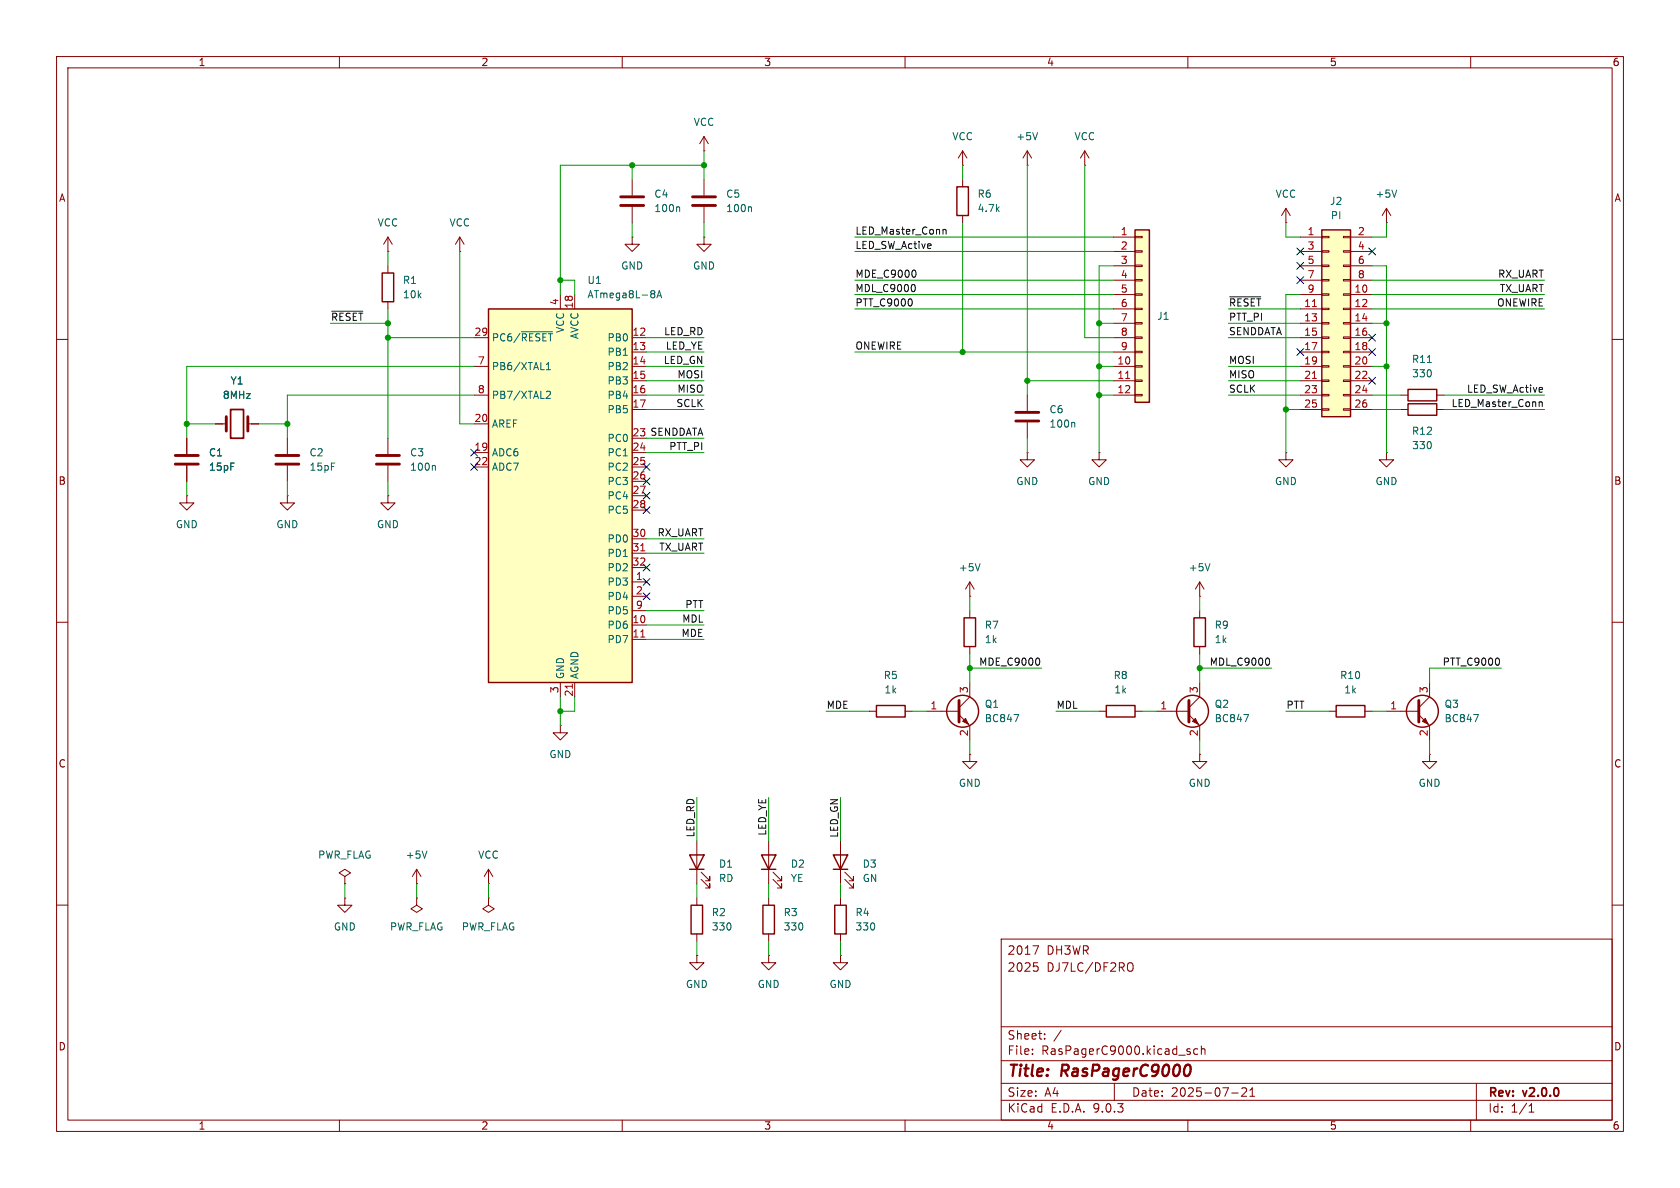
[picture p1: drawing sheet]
<svg xmlns="http://www.w3.org/2000/svg" width="297mm" height="210mm" viewBox="0 0 297 210" stroke-linecap="round" stroke-linejoin="round" font-family="sans-serif">
<g fill="none" stroke="#840000" stroke-width=".18">
<path d="M10 10h277v190h-277zM12 12h273v186h-273zM60 10v2M110 10v2M160 10v2M210 10v2M260 10v2M124.5 26.7h.1M124.5 24.1l-.8 1.3M124.5 24.1l.7 1.3M124.5 24.1v2.6M10 60h2"/>
<path d="M285 60h2M10 110h2M285 110h2M10 160h2M177 166h108v32h-108zM182.6 167.2h1l-.6 1.5M182.7 170.2h.8M183.2 170.8l.3 .3v.3l-.3 .3M199.7 170.2a.5 .5 0 0 1 .6 .5v.5a.5 .5 0 0 1-.6 .5M285 160h2M60 198v2M110 198v2"/>
<path d="M160 198v2M177 194.5h108M177 191.5h108M177 187.5h108M177 181.5h108M182.5 186.3v.1M182.5 185.5v.1M184.7 183.6v.1M184.7 182.8v.1M187.6 182.1l-1.3 2M197 191.5v3M209.9 185.8l.5 .2 .1 .1-.1 .2-.4 .1"/>
<path d="M209.9 185.5h.5M210 198v2M211.7 185.5l-.4-.1-.3 .3v.4l.2 .2h.5M212.4 185.5l.2-.1 .4 .1v.9M212.4 184.9v1.5M217.7 193.2h1.2M219.5 192.4l.6-.1 .2 .1 .1 .3-.9 1.1h.9M221 193.8h.8M221 192.7l.4-.4v1.5M260 198v2M261 191.5v6.5M270.3 196.6h.9"/>
<path d="M270.3 195.5l.4-.4v1.5"/>
</g>
<path d="M209.7 188.3a.44 .44 0 0 1 .8 .3 1.15 1.15 0 0 1-.8 1.6" fill="none" stroke="#840000" stroke-width=".4"/>
<path d="M233.7 40.6h5.1v33.1h-5.1z" fill="#ffffc2"/>
<g fill="none" stroke="#840000" stroke-width=".25">
<path d="M233.7 40.6h5.1v33.1h-5.1zM248.9 68.8h5.1v2.1h-5.1zM170.4 109.2h2.1v5.1h-2.1zM211.1 109.2h2v5.1h-2zM154.9 124.7h5.1v2h-5.1zM236.2 124.7h5.1v2h-5.1zM121.9 151.1h2.6l-1.3 2.6zM121.9 153.7h2.6M134.6 151.1h2.6l-1.3 2.6zM134.6 153.7h2.6M122.2 160h2v5.1h-2zM134.9 160h2v5.1h-2z"/>
<path d="M147.6 160h2v5.1h-2z"/>
<circle cx="251.5" cy="125.7" r="2.82"/>
</g>
<g fill="none" stroke="#840000" stroke-width=".18">
<path d="M111.8 31.8v2.7M111.8 36.6v2.8M124.5 31.8v2.7M124.5 36.6v2.8M170.2 29.2h.1M170.2 26.7l-.8 1.2M170.2 26.7l.7 1.2M170.2 26.7v2.5M181.6 29.2h.1M181.6 26.7l-.8 1.2M181.6 26.7l.8 1.2M181.6 26.7v2.5"/>
<path d="M245.1 39.4h.1M245.1 36.8l-.8 1.3M245.1 36.8l.8 1.3M245.1 36.8v2.6M81.3 44.5h.1M81.3 41.9l-.8 1.3M81.3 41.9l.7 1.3M81.3 41.9v2.6M111.8 41.9v1.3h1.2l-1.2 1.3-1.3-1.3h1.3M111.8 41.9h.1M124.5 41.9v1.3h1.2l-1.2 1.3-1.3-1.3h1.3M124.5 41.9h.1"/>
<path d="M229.9 41.9h3.8M229.9 44.5h3.8M229.9 47h3.8M229.9 49.5h3.8M229.9 52.1h3.8M229.9 54.6h3.8M229.9 57.2h3.8M229.9 59.7h3.8M233.7 41.8h1.2v.2h-1.2zM233.7 44.3h1.2v.3h-1.2zM233.7 46.9h1.2v.2h-1.2zM233.7 49.4h1.2v.3h-1.2z"/>
<path d="M233.7 51.9h1.2v.3h-1.2zM233.7 54.5h1.2v.2h-1.2zM233.7 57h1.2v.3h-1.2zM233.7 59.6h1.2v.2h-1.2zM237.5 41.8h1.3v.2h-1.3zM237.5 44.3h1.3v.3h-1.3zM237.5 46.9h1.3v.2h-1.3zM237.5 49.4h1.3v.3h-1.3zM237.5 51.9h1.3v.3h-1.3zM237.5 54.5h1.3v.2h-1.3zM237.5 57h1.3v.3h-1.3zM237.5 59.6h1.3v.2h-1.3z"/>
<path d="M238.8 41.9h3.8M238.8 44.5h3.8M238.8 47h3.8M238.8 49.5h3.8M238.8 52.1h3.8M238.8 54.6h3.8M238.8 57.2h3.8M238.8 59.7h3.8M33 77.5v2.8M229.9 62.2h3.8M229.9 64.8h3.8M229.9 67.3h3.8"/>
<path d="M229.9 69.9h3.8M229.9 72.4h3.8M233.7 62.1h1.2v.3h-1.2zM233.7 64.6h1.2v.3h-1.2zM233.7 67.2h1.2v.2h-1.2zM233.7 69.7h1.2v.3h-1.2zM233.7 72.3h1.2v.2h-1.2zM237.5 62.1h1.3v.3h-1.3zM237.5 64.6h1.3v.3h-1.3zM237.5 67.2h1.3v.2h-1.3zM237.5 69.7h1.3v.3h-1.3zM237.5 72.3h1.3v.2h-1.3z"/>
<path d="M238.8 62.2h3.8M238.8 64.8h3.8M238.8 67.3h3.8M238.8 69.9h3.8M238.8 72.4h3.8M247.6 69.9h1.3M254 69.9h1.3M33 87.6v1.3h1.3l-1.3 1.3-1.3-1.3h1.3M33 87.6h.1M33 82.3v2.8M50.8 87.6v1.3h1.3l-1.3 1.3-1.3-1.3h1.3M50.8 87.6h.1"/>
<path d="M68.6 87.6v1.3h1.2l-1.2 1.3-1.3-1.3h1.3M68.6 87.6h.1M227.3 80v1.3h1.3l-1.3 1.3-1.2-1.3h1.2M227.3 80h.1M171.4 105.4h.1M171.4 102.9l-.7 1.2M171.4 102.9l.8 1.2M171.4 102.9v2.5M171.4 108v1.2M171.4 114.3v1.3M212.1 108v1.2M212.1 114.3v1.3"/>
<path d="M99.1 128.3v1.2h1.2l-1.2 1.3-1.3-1.3h1.3M99.1 128.3h.1M153.7 125.7h1.2M160 125.7h1.3M234.9 125.7h1.3M241.3 125.7h1.3M245.1 125.7h5.7M250.8 126.4l1.9 1.9v2.5M252.7 133.4v1.2h1.3l-1.3 1.3-1.2-1.3h1.2M252.7 133.4h.1M252.7 120.7v2.5l-1.9 1.9M61 154.9l1-.6-1-.6-1.1 .6 1.1 .6v1.3"/>
<path d="M61 156.2h.1M61 158.8v1.2h1.2l-1.2 1.3-1.3-1.3h1.3M61 158.8h.1M73.7 156.2h.1M73.7 158.8v1.2l1 .7-1 .6-1.1-.6 1.1-.7M73.7 158.8h.1M73.7 153.7l-.8 1.2M73.7 153.7l.7 1.2M73.7 153.7v2.5M86.4 158.8v1.2l1 .7-1 .6-1.1-.6 1.1-.7M86.4 158.8h.1M86.4 156.2h.1"/>
<path d="M86.4 153.7l-.8 1.2M86.4 153.7l.7 1.2M86.4 153.7v2.5M123.2 148.6v7.6M123.2 158.8v1.2M124 155.4l1.5 1.6v-.8v.8h-.8M124 154.2l1.5 1.5v-.8v.8h-.8M135.9 148.6v7.6M135.9 158.8v1.2M136.7 155.4l1.5 1.6v-.8v.8h-.8M136.7 154.2l1.5 1.5v-.8v.8h-.8M148.6 158.8v1.2"/>
<path d="M123.2 168.9v1.3h1.3l-1.3 1.3-1.3-1.3h1.3M123.2 168.9h.1M123.2 165.1v1.3M135.9 168.9v1.3h1.3l-1.3 1.3-1.3-1.3h1.3M135.9 168.9h.1M135.9 165.1v1.3M148.6 168.9v1.3h1.3l-1.3 1.3-1.3-1.3h1.3M148.6 168.9h.1M148.6 165.1v1.3"/>
</g>
<path d="M232 54.2h.7M232 66.9h.7" fill="none" stroke="#a90000" stroke-width=".18"/>
<path d="M120 36.6l.2 .1v.7M132.7 36.6l.2 .1v.7M183.4 23.4l-.4 1.3M246.9 33.6l-.4 1.3M252.3 64.1h.8M173.3 99.6l-.5 1.3M260.5 126.3h.9l-.6 1.3M75.5 150.4l-.4 1.3" fill="none" stroke="#006464" stroke-width=".18"/>
<path d="M109.7 34.8h4.1M109.7 36.3h4.1M122.4 34.8h4.1M122.4 36.3h4.1M31 80.5h4.1M31 82h4.1M250.8 123.8v3.8" fill="none" stroke="#840000" stroke-width=".51"/>
<path d="M251.5 127.5l.5-.5 .5 1z" fill="#840000" stroke="#840000" stroke-width=".18"/>
<path d="M86.4 54.6h25.4v66.1h-25.4z" fill="#ffffc2"/>
<g fill="none" stroke="#840000" stroke-width=".25">
<path d="M86.4 54.6h25.4v66.1h-25.4zM195.6 124.7h5.1v2h-5.1zM147.3 151.1h2.6l-1.3 2.6zM147.3 153.7h2.6"/>
<circle cx="210.8" cy="125.7" r="2.82"/>
</g>
<g fill="none" stroke="#840000" stroke-width=".18">
<path d="M83.8 59.7h2.6M99.1 52.1v2.5M101.6 52.1v2.5M111.8 59.7h2.5M38.1 74.9h1.9M43.8 74.9h1.9M83.8 64.8h2.6M83.8 69.9h2.6M83.8 74.9h2.6M111.8 64.8h2.5M111.8 69.9h2.5M111.8 62.2h2.5"/>
<path d="M111.8 67.3h2.5M111.8 72.4h2.5M181.6 69.9v2.7M181.6 74.7v2.8M83.8 80h2.6M83.8 82.6h2.6M111.8 80h2.5M111.8 82.6h2.5M111.8 85.1h2.5M111.8 87.6h2.5M111.8 90.2h2.5M111.8 95.3h2.5"/>
<path d="M111.8 97.8h2.5M111.8 100.3h2.5M111.8 102.9h2.5M111.8 105.4h2.5M111.8 108h2.5M111.8 110.5h2.5M111.8 113h2.5M99.1 120.7v2.5M101.6 120.7v2.5M194.3 125.7h1.3M200.7 125.7h1.2M204.5 125.7h5.7"/>
<path d="M210.2 126.4l1.9 1.9v2.5M212.1 133.4v1.2h1.3l-1.3 1.3-1.3-1.3h1.3M212.1 133.4h.1M212.1 120.7v2.5l-1.9 1.9M148.6 148.6v7.6M149.4 155.4l1.5 1.6v-.8v.8h-.8M149.4 154.2l1.5 1.5v-.8v.8h-.8"/>
</g>
<path d="M92.2 58.6h5.5M115.7 51.5v.3M115.7 52v.5M116.1 52.6l.5-1.2 .4 1.2M116.3 52.3h.6M96.6 65.3h.7M96.6 64.4l.3-.3v1.2M96.6 69.3l.5-.1 .2 .3-.8 .9h.8M189.8 74.7l.2 .1v.7M219.9 126.3h.8l-.5 1.3" fill="none" stroke="#006464" stroke-width=".18"/>
<path d="M113.3 97.4h.7M113.3 112.6h.7M101.2 121v.7" fill="none" stroke="#a90000" stroke-width=".18"/>
<path d="M40 73.7v2.5M43.8 73.7v2.5M179.6 72.9h4M179.6 74.4h4M210.2 123.8v3.8" fill="none" stroke="#840000" stroke-width=".51"/>
<path d="M40.8 72.4h2.3v5.1h-2.3z" fill="none" stroke="#840000" stroke-width=".3"/>
<path d="M210.8 127.5l.5-.5 .5 1z" fill="#840000" stroke="#840000" stroke-width=".18"/>
<path d="M200.7 40.6h2.5v30.5h-2.5z" fill="#ffffc2"/>
<g fill="none" stroke="#840000" stroke-width=".25">
<path d="M169.2 33h2v5.1h-2zM67.6 48.3h2v5h-2zM200.7 40.6h2.5v30.5h-2.5zM248.9 71.4h5.1v2h-5.1z"/>
<circle cx="170.2" cy="125.7" r="2.82"/>
</g>
<g fill="none" stroke="#840000" stroke-width=".18">
<path d="M170.2 31.8v1.2M170.2 38.1v1.3M191.8 29.2h.1M191.8 26.7l-.8 1.2M191.8 26.7l.7 1.2M191.8 26.7v2.5M227.3 39.4h.1M227.3 36.8l-.7 1.3M227.3 36.8l.8 1.3M227.3 36.8v2.6M68.6 44.5h.1M68.6 41.9v2.6"/>
<path d="M68.6 47v1.3M68.6 53.3v1.3M68.6 41.9l-.8 1.3M68.6 41.9l.7 1.3M196.8 41.9h3.9M196.8 44.5h3.9M196.8 47h3.9M196.8 49.5h3.9M196.8 52.1h3.9M196.8 54.6h3.9M196.8 57.2h3.9M196.8 59.7h3.9"/>
<path d="M200.7 41.8h1.2v.2h-1.2zM200.7 44.3h1.2v.3h-1.2zM200.7 46.9h1.2v.2h-1.2zM200.7 49.4h1.2v.3h-1.2zM200.7 51.9h1.2v.3h-1.2zM200.7 54.5h1.2v.2h-1.2zM200.7 57h1.2v.3h-1.2zM200.7 59.6h1.2v.2h-1.2zM33 77.5v2.8M38.1 74.9h1.3M44.4 74.9h1.3M50.8 77.5v2.8"/>
<path d="M68.6 77.5v2.8M196.8 62.2h3.9M196.8 64.8h3.9M196.8 67.3h3.9M196.8 69.9h3.9M200.7 62.1h1.2v.3h-1.2zM200.7 64.6h1.2v.3h-1.2zM200.7 67.2h1.2v.2h-1.2zM200.7 69.7h1.2v.3h-1.2zM247.6 72.4h1.3M254 72.4h1.3M33 82.3v2.8"/>
<path d="M50.8 82.3v2.8M68.6 82.3v2.8M181.6 80v1.3h1.3l-1.3 1.3-1.3-1.3h1.3M181.6 80h.1M194.3 80v1.3h1.3l-1.3 1.3-1.3-1.3h1.3M194.3 80h.1M245.1 80v1.3h1.3l-1.3 1.3-1.3-1.3h1.3M245.1 80h.1M212.1 105.4h.1M212.1 102.9l-.8 1.2M212.1 102.9l.8 1.2M212.1 102.9v2.5"/>
<path d="M163.8 125.7h5.7M169.5 126.4l1.9 1.9v2.5M171.4 133.4v1.2h1.3l-1.3 1.3-1.2-1.3h1.2M171.4 133.4h.1M171.4 120.7v2.5l-1.9 1.9"/>
</g>
<path d="M199 66.9h.7" fill="none" stroke="#a90000" stroke-width=".18"/>
<path d="M48.8 80.5h4M48.8 82h4M66.5 80.5h4.1M66.5 82h4.1M169.5 123.8v3.8" fill="none" stroke="#840000" stroke-width=".51"/>
<path d="M76.8 82.3l.2 .2v.6M213.9 99.6l-.4 1.3M179.2 126.3h.9l-.6 1.3" fill="none" stroke="#006464" stroke-width=".18"/>
<path d="M170.2 127.5l.5-.5 .5 1z" fill="#840000" stroke="#840000" stroke-width=".18"/>
<path d="M58.6 55h5.5M161.2 53.1v.8M161.5 50.3a.79 .79 0 0 1 0 1.3M161.8 47.8l.1 .4-.1 .8M166.7 40.6v.8M166.7 40.7l.2-.1h.3l.1 .8M217.4 52.5h5.5M272.1 71v.9M272.1 71.2l.2-.2 .3 .1v.8M183.6 116.4l.2 .4-.2 .7M224.1 116.3a.79 .79 0 0 1 0 1.3M265 116.6v.8" fill="none" stroke="#0f0f0f" stroke-width=".18"/>
<g fill="none" stroke="#009600" stroke-width=".18">
<path d="M111.8 29.2v2.6M111.8 39.4v2.5M124.5 29.2h-25.4v22.9M124.5 26.7v5.1M124.5 39.4v2.5M170.2 29.2v2.6M170.2 39.4v22.8M181.6 29.2v40.7M191.8 29.2v30.5h5M227.3 39.4v2.5h2.6M245.1 39.4v2.5h-2.5M58.4 57.2h10.2"/>
<path d="M68.6 44.5v2.5M68.6 54.6v22.9M68.6 59.7h15.2M81.3 44.5v30.4h2.5M99.1 49.5h2.5v2.6M114.3 59.7h10.2M151.1 52.1h45.7M151.1 54.6h45.7M151.1 41.9h45.7M151.1 49.5h45.7M151.1 44.5h45.7M194.3 57.2h2.5"/>
<path d="M196.8 47h-2.5v33M217.2 57.2h12.7M217.2 59.7h12.7M217.2 54.6h12.7M229.9 52.1h-2.6v27.9M242.6 57.2h2.5M242.6 47h2.5v33M242.6 52.1h30.4M242.6 54.6h30.4M242.6 49.5h30.4M33 74.9h5.1M45.7 74.9h5.1"/>
<path d="M83.8 69.9h-33v7.6M83.8 64.8h-50.8v12.7M114.3 72.4h10.2M114.3 69.9h10.2M114.3 64.8h10.2M114.3 67.3h10.2M114.3 62.2h10.2M114.3 77.5h10.2M151.1 62.2h45.7M181.6 67.3h15.2M181.6 77.5v2.5M194.3 69.9h2.5"/>
<path d="M194.3 64.8h2.5M217.2 69.9h12.7M217.2 64.8h12.7M217.2 67.3h12.7M227.3 72.4h2.6M242.6 72.4h5M242.6 69.9h5M242.6 64.8h2.5M255.3 72.4h17.7M255.3 69.9h17.7M33 85.1v2.5M50.8 85.1v2.5"/>
<path d="M68.6 85.1v2.5M114.3 95.3h10.2M114.3 80h10.2M114.3 97.8h10.2M114.3 113h10.2M114.3 108h10.2M114.3 110.5h10.2M171.4 118.1h12.7M171.4 105.4v2.6M171.4 115.6v5.1M212.1 118.1h12.7M212.1 105.4v2.6"/>
<path d="M212.1 115.6v5.1M265.4 118.1h-12.7v2.6M99.1 123.2v5.1M101.6 123.2v2.5h-2.5M146 125.7h7.7M161.3 125.7h2.5M171.4 130.8v2.6M186.7 125.7h7.6M201.9 125.7h2.6M212.1 130.8v2.6M227.3 125.7h7.6M242.6 125.7h2.5"/>
<path d="M252.7 130.8v2.6M61 156.2v2.6M73.7 156.2v2.6M86.4 156.2v2.6M123.2 141v7.6M123.2 156.2v2.6M135.9 141v7.6M135.9 156.2v2.6M148.6 141v7.6M148.6 156.2v2.6M123.2 166.4v2.5M135.9 166.4v2.5"/>
<path d="M148.6 166.4v2.5"/>
</g>
<g fill="none" stroke="#000084" stroke-width=".18">
<path d="M229.3 43.8l1.2 1.3M229.3 46.4l1.2 1.2M229.3 48.9l1.2 1.2M230.5 43.8l-1.2 1.3M230.5 46.4l-1.2 1.2M230.5 48.9l-1.2 1.2M242 59.1l1.2 1.2M242 43.8l1.2 1.3M243.2 59.1l-1.2 1.2M243.2 43.8l-1.2 1.3M83.2 79.4l1.2 1.2M84.4 79.4l-1.2 1.2"/>
<path d="M229.3 61.6l1.2 1.2M230.5 61.6l-1.2 1.2M242 66.7l1.2 1.2M242 61.6l1.2 1.2M243.2 66.7l-1.2 1.2M243.2 61.6l-1.2 1.2M83.2 81.9l1.2 1.3M84.4 81.9l-1.2 1.3M113.7 84.5l1.2 1.2M113.7 99.7l1.2 1.2M113.7 81.9l1.2 1.3M113.7 87l1.2 1.2"/>
<path d="M113.7 89.6l1.2 1.2M114.9 84.5l-1.2 1.2M114.9 99.7l-1.2 1.2M114.9 81.9l-1.2 1.3M114.9 87l-1.2 1.2M114.9 89.6l-1.2 1.2M113.7 104.8l1.2 1.2M113.7 102.3l1.2 1.2M114.9 104.8l-1.2 1.2M114.9 102.3l-1.2 1.2"/>
</g>
<g fill="#009600" stroke="#009600" stroke-width=".18">
<circle cx="170.2" cy="62.2" r=".46"/>
<circle cx="111.8" cy="29.2" r=".46"/>
<circle cx="99.1" cy="49.5" r=".46"/>
<circle cx="124.5" cy="29.2" r=".46"/>
<circle cx="171.4" cy="118.1" r=".46"/>
<circle cx="212.1" cy="118.1" r=".46"/>
<circle cx="245.1" cy="57.2" r=".46"/>
<circle cx="245.1" cy="64.8" r=".46"/>
<circle cx="227.3" cy="72.4" r=".46"/>
<circle cx="50.8" cy="74.9" r=".46"/>
<circle cx="68.6" cy="57.2" r=".46"/>
<circle cx="33" cy="74.9" r=".46"/>
<circle cx="68.6" cy="59.7" r=".46"/>
<circle cx="99.1" cy="125.7" r=".46"/>
<circle cx="194.3" cy="69.9" r=".46"/>
<circle cx="181.6" cy="67.3" r=".46"/>
<circle cx="194.3" cy="64.8" r=".46"/>
<circle cx="194.3" cy="57.2" r=".46"/>
</g>
<g font-size="2.8" fill="#840000">
<text x="178" y="190.9">Title:</text>
<text x="187.7" y="190.9">RasPagerC9000</text>
</g>
<g font-size="2.1" fill="#840000">
<text x="178" y="172">2025</text>
<text x="178" y="169">2017</text>
<text x="185" y="172">DJ7LC/DF2RO</text>
<text x="185" y="169">DH3WR</text>
<text x="178" y="184">Sheet:</text>
<text x="178" y="186.7">File:</text>
<text x="184.1" y="186.7">RasPagerC9000.kicad_sch</text>
<text x="178" y="196.9">KiCad</text>
<text x="178" y="194.1">Size:</text>
<text x="184.7" y="194.1">A4</text>
<text x="185.7" y="196.9">E.D.A.</text>
<text x="193.3" y="196.9">9.0.3</text>
<text x="200" y="194.1">Date:</text>
<text x="207" y="194.1">2025-07-21</text>
<text x="263" y="194.3">Rev:</text>
<text x="263" y="196.9">Id:</text>
<text x="267.1" y="196.9">1/1</text>
<text x="269.4" y="194.3">v2.0.0</text>
</g>
<g font-size="1.8" fill="#840000">
<text x="35" y="11.9">1</text>
<text x="85" y="11.9">2</text>
<text x="135" y="11.9">3</text>
<text x="185" y="11.9">4</text>
<text x="235" y="11.9">5</text>
<text x="285" y="11.9">6</text>
<text x="10.3" y="35.9">A</text>
<text x="285.3" y="35.9">A</text>
<text x="10.3" y="85.9">B</text>
<text x="285.3" y="85.9">B</text>
<text x="10.3" y="135.9">C</text>
<text x="285.3" y="135.9">C</text>
<text x="10.3" y="185.9">D</text>
<text x="285.3" y="185.9">D</text>
<text x="35" y="199.9">1</text>
<text x="85" y="199.9">2</text>
<text x="135" y="199.9">3</text>
<text x="185" y="199.9">4</text>
<text x="235" y="199.9">5</text>
<text x="285" y="199.9">6</text>
</g>
<g font-size="1.8" fill="#006464">
<text x="122.5" y="22.5">VCC</text>
<text x="168.3" y="25">VCC</text>
<text x="179.6" y="25">+5V</text>
<text x="189.9" y="25">VCC</text>
<text x="115.6" y="35.2">C4</text>
<text x="128.3" y="35.2">C5</text>
<text x="172.7" y="35.2">R6</text>
<text x="225.4" y="35.2">VCC</text>
<text x="243.1" y="35.2">+5V</text>
<text x="66.7" y="40.2">VCC</text>
<text x="79.4" y="40.2">VCC</text>
<text x="115.6" y="37.7">100n</text>
<text x="128.3" y="37.7">100n</text>
<text x="172.7" y="37.7">4.7k</text>
<text x="235" y="36.4">J2</text>
<text x="235.2" y="39">PI</text>
<text x="109.7" y="47.9">GND</text>
<text x="122.4" y="47.9">GND</text>
<text x="71.1" y="50.4">R1</text>
<text x="71.1" y="52.9">10k</text>
<text x="103.8" y="50.4">U1</text>
<text x="103.8" y="52.9">ATmega8L-8A</text>
<text x="99.9" y="58.9" transform="rotate(-90 99.9 58.9)">VCC</text>
<text x="204.5" y="56.7">J1</text>
<text x="86.9" y="60.6">PC6/~{RESET}</text>
<text x="86.9" y="65.6">PB6/XTAL1</text>
<text x="102.5" y="60" transform="rotate(-90 102.5 60)">AVCC</text>
<text x="107.3" y="60.6">PB0</text>
<text x="107.3" y="63.1">PB1</text>
<text x="107.3" y="65.6">PB2</text>
<text x="249.5" y="64.4">R11</text>
<text x="39.3" y="70.7">8MHz</text>
<text x="40.7" y="68.2">Y1</text>
<text x="86.9" y="70.7">PB7/XTAL2</text>
<text x="107.3" y="68.2">PB3</text>
<text x="107.3" y="70.7">PB4</text>
<text x="249.5" y="66.9">330</text>
<text x="86.9" y="75.8">AREF</text>
<text x="107.3" y="73.3">PB5</text>
<text x="185.4" y="73.3">C6</text>
<text x="185.4" y="75.8">100n</text>
<text x="249.5" y="77.1">R12</text>
<text x="36.8" y="80.9">C1</text>
<text x="36.8" y="83.4">15pF</text>
<text x="54.6" y="80.9">C2</text>
<text x="54.6" y="83.4">15pF</text>
<text x="72.4" y="80.9">C3</text>
<text x="72.4" y="83.4">100n</text>
<text x="86.9" y="80.9">ADC6</text>
<text x="86.9" y="83.4">ADC7</text>
<text x="107.3" y="78.3">PC0</text>
<text x="107.3" y="80.9">PC1</text>
<text x="107.3" y="83.4">PC2</text>
<text x="249.5" y="79.6">330</text>
<text x="107.3" y="86">PC3</text>
<text x="107.3" y="88.5">PC4</text>
<text x="179.6" y="86">GND</text>
<text x="192.3" y="86">GND</text>
<text x="225.3" y="86">GND</text>
<text x="243.1" y="86">GND</text>
<text x="31" y="93.6">GND</text>
<text x="48.8" y="93.6">GND</text>
<text x="66.5" y="93.6">GND</text>
<text x="107.3" y="91">PC5</text>
<text x="107.3" y="96.1">PD0</text>
<text x="107.3" y="98.7">PD1</text>
<text x="107.3" y="101.2">PD2</text>
<text x="169.4" y="101.2">+5V</text>
<text x="210.1" y="101.2">+5V</text>
<text x="107.3" y="103.7">PD3</text>
<text x="107.3" y="106.3">PD4</text>
<text x="107.3" y="108.8">PD5</text>
<text x="107.3" y="111.4">PD6</text>
<text x="107.3" y="113.9">PD7</text>
<text x="174" y="111.4">R7</text>
<text x="174" y="113.9">1k</text>
<text x="214.6" y="111.4">R9</text>
<text x="214.6" y="113.9">1k</text>
<text x="99.9" y="120.1" transform="rotate(-90 99.9 120.1)">GND</text>
<text x="102.5" y="120.1" transform="rotate(-90 102.5 120.1)">AGND</text>
<text x="156.1" y="120.2">R5</text>
<text x="156.3" y="122.8">1k</text>
<text x="174" y="125.3">Q1</text>
<text x="196.8" y="120.2">R8</text>
<text x="196.9" y="122.8">1k</text>
<text x="214.6" y="125.3">Q2</text>
<text x="236.8" y="120.2">R10</text>
<text x="237.5" y="122.8">1k</text>
<text x="255.3" y="125.3">Q3</text>
<text x="174" y="127.9">BC847</text>
<text x="214.6" y="127.9">BC847</text>
<text x="255.3" y="127.9">BC847</text>
<text x="97" y="134.2">GND</text>
<text x="169.4" y="139.3">GND</text>
<text x="210.1" y="139.3">GND</text>
<text x="250.7" y="139.3">GND</text>
<text x="56.1" y="152">PWR_FLAG</text>
<text x="71.6" y="152">+5V</text>
<text x="84.4" y="152">VCC</text>
<text x="127" y="153.6">D1</text>
<text x="139.7" y="153.6">D2</text>
<text x="152.4" y="153.6">D3</text>
<text x="127" y="156.1">RD</text>
<text x="139.7" y="156.1">YE</text>
<text x="152.4" y="156.1">GN</text>
<text x="58.9" y="164.7">GND</text>
<text x="68.8" y="164.7">PWR_FLAG</text>
<text x="81.5" y="164.7">PWR_FLAG</text>
<text x="125.7" y="162.2">R2</text>
<text x="125.7" y="164.7">330</text>
<text x="138.4" y="162.2">R3</text>
<text x="138.4" y="164.7">330</text>
<text x="151.1" y="162.2">R4</text>
<text x="151.1" y="164.7">330</text>
<text x="121.2" y="174.9">GND</text>
<text x="133.9" y="174.9">GND</text>
<text x="146.6" y="174.9">GND</text>
</g>
<g font-size="1.8" fill="#0f0f0f">
<text x="151.1" y="41.6">LED_Master_Conn</text>
<text x="151.1" y="44.1">LED_SW_Active</text>
<text x="151.1" y="51.7">MDL_C9000</text>
<text x="151.1" y="49.2">MDE_C9000</text>
<text x="264.7" y="49.2">RX_UART</text>
<text x="265" y="51.7">TX_UART</text>
<text x="58.4" y="56.8">~{RESET}</text>
<text x="117.3" y="59.3">LED_RD</text>
<text x="151.1" y="54.3">PTT_C9000</text>
<text x="217.2" y="56.8">PTT_PI</text>
<text x="217.2" y="54.3">~{RESET}</text>
<text x="217.2" y="59.3">SENDDATA</text>
<text x="264.6" y="54.3">ONEWIRE</text>
<text x="117.2" y="64.4">LED_GN</text>
<text x="117.6" y="61.9">LED_YE</text>
<text x="151.1" y="61.9">ONEWIRE</text>
<text x="217.2" y="64.4">MOSI</text>
<text x="119.7" y="69.5">MISO</text>
<text x="119.7" y="67">MOSI</text>
<text x="217.2" y="67">MISO</text>
<text x="217.2" y="69.5">SCLK</text>
<text x="259.2" y="69.5">LED_SW_Active</text>
<text x="111.7" y="77.2">23 SENDDATA</text>
<text x="119.5" y="72">SCLK</text>
<text x="256.5" y="72">LED_Master_Conn</text>
<text x="118.2" y="79.7">PTT_PI</text>
<text x="116.2" y="94.9">RX_UART</text>
<text x="116.5" y="97.4">TX_UART</text>
<text x="121.1" y="107.6">PTT</text>
<text x="120.4" y="112.7">MDE</text>
<text x="120.5" y="110.1">MDL</text>
<text x="173" y="117.8">MDE_C9000</text>
<text x="213.8" y="117.8">MDL_C9000</text>
<text x="254.9" y="117.8">PTT_C9000</text>
<text x="146" y="125.4">MDE</text>
<text x="186.7" y="125.4">MDL</text>
<text x="227.3" y="125.4">PTT</text>
<text x="122.8" y="148.1" transform="rotate(-90 122.8 148.1)">LED_RD</text>
<text x="135.5" y="147.8" transform="rotate(-90 135.5 147.8)">LED_YE</text>
<text x="148.2" y="148.2" transform="rotate(-90 148.2 148.2)">LED_GN</text>
</g>
<g font-size="1.8" fill="#a90000">
<text x="198" y="41.7">1</text>
<text x="231.1" y="41.7">1</text>
<text x="240" y="41.7">2</text>
<text x="198" y="44.2">2</text>
<text x="198" y="46.7">3</text>
<text x="231.1" y="44.2">3</text>
<text x="231.1" y="46.7">5</text>
<text x="240" y="44.2">4</text>
<text x="240" y="46.7">6</text>
<text x="198" y="49.3">4</text>
<text x="198" y="51.8">5</text>
<text x="231.1" y="49.3">7</text>
<text x="231.1" y="51.8">9</text>
<text x="239.4" y="51.8">10</text>
<text x="240" y="49.3">8</text>
<text x="83.8" y="59.4">29</text>
<text x="98.8" y="54" transform="rotate(-90 98.8 54)">4</text>
<text x="101.3" y="54.7" transform="rotate(-90 101.3 54.7)">18</text>
<text x="111.7" y="59.4">12</text>
<text x="198" y="54.4">6</text>
<text x="198" y="56.9">7</text>
<text x="198" y="59.4">8</text>
<text x="230.5" y="54.4">11</text>
<text x="230.5" y="56.9">13</text>
<text x="230.5" y="59.4">15</text>
<text x="239.4" y="54.4">12</text>
<text x="239.4" y="56.9">14</text>
<text x="239.4" y="59.4">16</text>
<text x="84.4" y="64.5">7</text>
<text x="111.7" y="62">13</text>
<text x="111.7" y="64.5">14</text>
<text x="197.4" y="64.5">10</text>
<text x="198" y="62">9</text>
<text x="230.5" y="62">17</text>
<text x="230.5" y="64.5">19</text>
<text x="239.4" y="62">18</text>
<text x="239.4" y="64.5">20</text>
<text x="84.4" y="69.6">8</text>
<text x="111.7" y="67.1">15</text>
<text x="111.7" y="69.6">16</text>
<text x="197.4" y="67.1">11</text>
<text x="197.4" y="69.6">12</text>
<text x="230.5" y="67.1">21</text>
<text x="230.5" y="69.6">23</text>
<text x="239.4" y="67.1">22</text>
<text x="239.4" y="69.6">24</text>
<text x="83.8" y="74.7">20</text>
<text x="111.7" y="72.1">17</text>
<text x="230.5" y="72.1">25</text>
<text x="239.4" y="72.1">26</text>
<text x="83.8" y="79.8">19</text>
<text x="83.8" y="82.3">22</text>
<text x="111.7" y="79.8">24</text>
<text x="111.7" y="82.3">25</text>
<text x="111.7" y="84.8">26</text>
<text x="111.7" y="87.4">27</text>
<text x="111.7" y="89.9">28</text>
<text x="111.7" y="95">30</text>
<text x="111.7" y="97.5">31</text>
<text x="111.7" y="100.1">32</text>
<text x="112.3" y="102.6">1</text>
<text x="112.3" y="105.2">2</text>
<text x="112.3" y="107.7">9</text>
<text x="111.7" y="110.2">10</text>
<text x="111.7" y="112.8">11</text>
<text x="98.8" y="122.6" transform="rotate(-90 98.8 122.6)">3</text>
<text x="101.3" y="123.2" transform="rotate(-90 101.3 123.2)">21</text>
<text x="164.4" y="125.5">1</text>
<text x="171.2" y="122.6" transform="rotate(-90 171.2 122.6)">3</text>
<text x="205" y="125.5">1</text>
<text x="211.8" y="122.6" transform="rotate(-90 211.8 122.6)">3</text>
<text x="245.7" y="125.5">1</text>
<text x="252.5" y="122.6" transform="rotate(-90 252.5 122.6)">3</text>
<text x="171.2" y="130.2" transform="rotate(-90 171.2 130.2)">2</text>
<text x="211.8" y="130.2" transform="rotate(-90 211.8 130.2)">2</text>
<text x="252.5" y="130.2" transform="rotate(-90 252.5 130.2)">2</text>
</g>
</svg>
